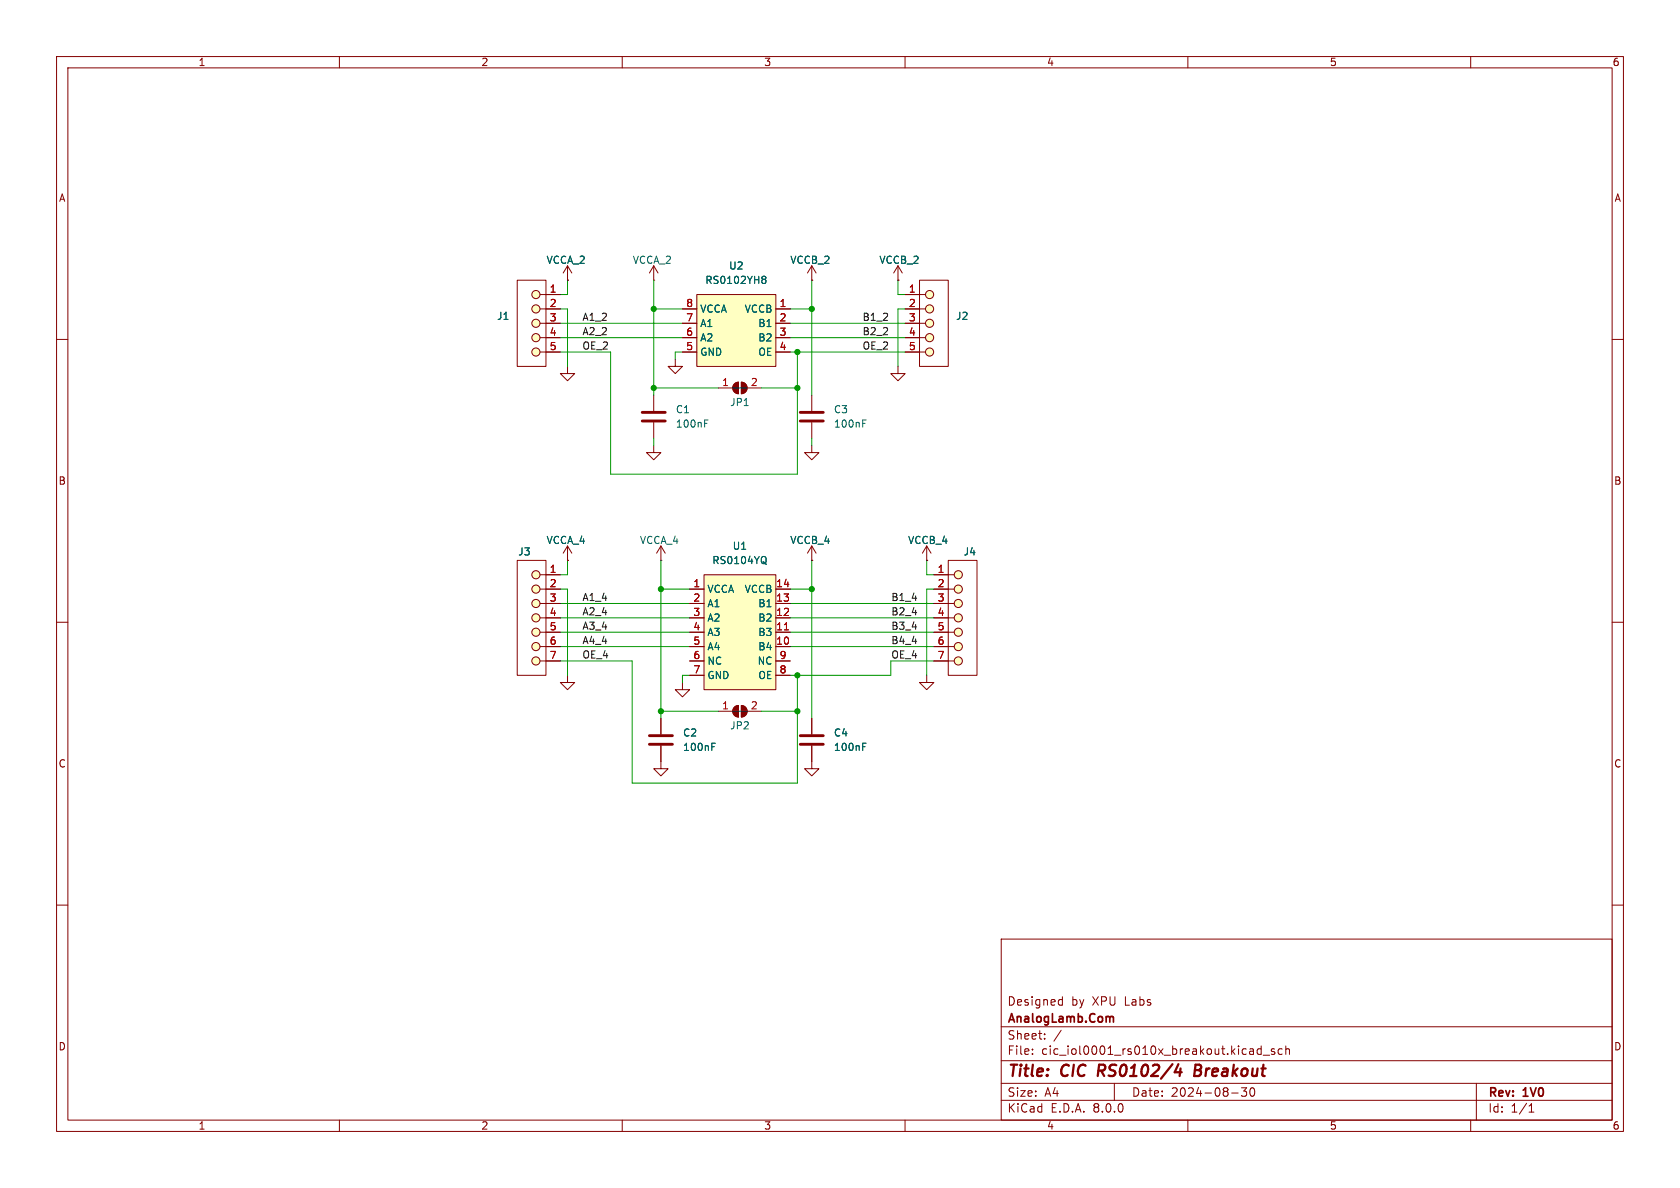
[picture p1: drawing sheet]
<svg xmlns="http://www.w3.org/2000/svg" width="297mm" height="210mm" viewBox="0 0 297 210" stroke-linecap="round" stroke-linejoin="round" font-family="sans-serif">
<g fill="none" stroke="#840000" stroke-width=".18">
<path d="M10 10h277v190h-277zM12 12h273v186h-273zM60 10v2M110 10v2M160 10v2M210 10v2M260 10v2M10 60h2M285 60h2M158.7 64.8v1.2h-1.2l1.2 1.3 1.3-1.3h-1.3M91.4 99.1h5.1v20.3h-5.1zM100.3 99.1h.1"/>
<path d="M100.3 96.5l-.7 1.3M100.3 96.5v2.6M100.3 96.5l.8 1.3M116.8 99.1h.1M116.8 96.5l-.7 1.3M116.8 96.5v2.6M116.8 96.5l.8 1.3M143.5 99.1h.1M143.5 96.5l-.8 1.3M143.5 96.5v2.6M143.5 96.5l.8 1.3M163.8 99.1h.1"/>
<path d="M163.8 96.5l.8 1.3M163.8 96.5v2.6M163.8 96.5l-.7 1.3M167.6 99.1h5.1v20.3h-5.1zM10 110h2M95.5 116.8h3.6M95.5 114.3h3.6M95.5 111.8h3.6M95.5 109.2h3.6M95.5 106.7h3.6M95.5 104.1h3.6M95.5 101.6h3.6"/>
<path d="M100.3 119.4v1.3h1.3l-1.3 1.2-1.2-1.2h1.2M163.8 119.4v1.3h-1.2l1.2 1.2 1.3-1.2h-1.3M165.1 116.8h3.6M165.1 114.3h3.6M165.1 111.8h3.6M165.1 109.2h3.6M165.1 106.7h3.6M165.1 104.1h3.6M165.1 101.6h3.6M285 110h2M127 125.7h2.5M129.8 125l.8-.3v2a1.02 1.02 0 0 1-1-.6 1.02 1.02 0 0 1 .2-1.1z"/>
<path d="M131.1 124.7a1.02 1.02 0 0 1 1 1 1.02 1.02 0 0 1-1 1zM132.1 125.7h2.5M143.5 131.8v4.1h1.3l-1.3 1.3-1.3-1.3h1.3M143.5 127v2.8M10 160h2M285 160h2M177 166h108v32h-108zM187.4 176.7l.4 .1M187.8 176.2v1.5M187.8 177.6l-.4 .1M60 198v2M110 198v2"/>
<path d="M160 198v2M177 194.5h108M177 191.5h108M177 187.5h108M177 181.5h108M182.5 186.3v.1M182.5 185.5v.1M184.7 183.6v.1M184.7 182.8v.1M187.6 182.1l-1.3 2M197 191.5v3M210 198v2"/>
<path d="M217.7 193.2h1.2M219.5 192.3h.9l-.5 .6 .4 .1v.7l-.2 .1h-.4l-.2-.1M221.2 192.4l.1-.1a.81 .81 0 0 1 .6 .6 .81 .81 0 0 1-.3 .8l-.1 .1a.81 .81 0 0 1-.6-.6 .81 .81 0 0 1 .3-.8zM223 184.9v1.5M223 185.5l-.5-.1-.3 .3v.4l.2 .2h.6M223.3 186.5h1.2M225.3 185.5l-.3-.1-.3 .2 .1 .2 .5 .2v.3h-.6M226.7 185.5l-.5-.1-.2 .3v.4l.1 .2h.6M227.3 185.5l.2-.1 .4 .1 .1 .9M227.3 184.9v1.5M260 198v2M261 191.5v6.5"/>
<path d="M270.3 196.6h.9M270.3 195.5l.4-.4v1.5"/>
<circle cx="94.7" cy="101.6" r=".72"/>
<circle cx="94.7" cy="109.2" r=".72"/>
<circle cx="94.7" cy="106.7" r=".72"/>
<circle cx="94.7" cy="116.8" r=".72"/>
<circle cx="94.7" cy="111.8" r=".72"/>
<circle cx="94.7" cy="114.3" r=".72"/>
<circle cx="94.7" cy="104.1" r=".72"/>
<circle cx="169.4" cy="101.6" r=".72"/>
<circle cx="169.4" cy="114.3" r=".72"/>
<circle cx="169.4" cy="111.8" r=".72"/>
<circle cx="169.4" cy="116.8" r=".72"/>
<circle cx="169.4" cy="109.2" r=".72"/>
<circle cx="169.4" cy="104.1" r=".72"/>
<circle cx="169.4" cy="106.7" r=".72"/>
</g>
<path d="M194.3 188.2l-.2 2M207.7 189.5h1.2M208.7 188.9l-.2 1.3M211.2 189.2h.7M211.9 189.2l.3 .1M212 188.2h-.6l-.3 2 1-.1M212.1 189.1l-.2 .1" fill="none" stroke="#840000" stroke-width=".4"/>
<path d="M196.4 179.7l.4 .1v.1v.8" fill="none" stroke="#840000" stroke-width=".3"/>
<g fill="#ffffc2" stroke="#ffffc2" stroke-width=".18">
<circle cx="169.4" cy="116.8" r=".72"/>
<circle cx="169.4" cy="114.3" r=".72"/>
<circle cx="169.4" cy="111.8" r=".72"/>
<circle cx="169.4" cy="109.2" r=".72"/>
<circle cx="169.4" cy="106.7" r=".72"/>
<circle cx="169.4" cy="104.1" r=".72"/>
<circle cx="169.4" cy="101.6" r=".72"/>
<circle cx="94.7" cy="116.8" r=".72"/>
<circle cx="94.7" cy="114.3" r=".72"/>
<circle cx="94.7" cy="111.8" r=".72"/>
<circle cx="94.7" cy="109.2" r=".72"/>
<circle cx="94.7" cy="106.7" r=".72"/>
<circle cx="94.7" cy="104.1" r=".72"/>
<circle cx="94.7" cy="101.6" r=".72"/>
</g>
<path d="M141.5 131.6h4M141.5 130h4" fill="none" stroke="#840000" stroke-width=".51"/>
<path d="M152.5 132h.4M152.5 131.4h.6" fill="none" stroke="#006464" stroke-width=".18"/>
<g fill="#840000" stroke="#840000" stroke-width=".18">
<path d="M129.8 125l.8-.3v2a1.02 1.02 0 0 1-1-.6 1.02 1.02 0 0 1 .2-1.1z"/>
<path d="M131.1 124.7a1.02 1.02 0 0 1 1 1 1.02 1.02 0 0 1-1 1z"/>
</g>
<path d="M124.5 101.6h12.7v20.3h-12.7z" fill="#ffffc2"/>
<g fill="none" stroke="#840000" stroke-width=".18">
<path d="M91.4 49.5h5.1v15.3h-5.1zM95.5 59.7h3.6M95.5 57.2h3.6M95.5 54.6h3.6M95.5 52.1h3.6M100.3 49.5h.1M100.3 47l-.7 1.3M100.3 47v2.5M100.3 47l.8 1.3M115.6 49.5h.1M115.6 47l-.8 1.3M115.6 47v2.5"/>
<path d="M115.6 47l.7 1.3M95.5 62.2h3.6M100.3 64.8v1.2h1.3l-1.3 1.3-1.2-1.3h1.2M115.6 78.7v1.3h1.2l-1.2 1.3-1.3-1.3h1.3M115.6 69.9v2.7M115.6 74.7v2.8M119.4 63.5v1.3h1.2l-1.2 1.2-1.3-1.2h1.3M143.5 69.9v2.7M143.5 74.7v2.8M121.9 104.1h2.6M121.9 114.3h2.6M121.9 111.8h2.6"/>
<path d="M121.9 109.2h2.6M121.9 106.7h2.6M121.9 116.8h2.6M121.9 119.4h2.6M124.5 101.6h12.7v20.3h-12.7zM137.2 104.1h2.5M137.2 114.3h2.5M137.2 111.8h2.5M137.2 109.2h2.5M137.2 106.7h2.5M137.2 116.8h2.5M137.2 119.4h2.5"/>
<path d="M116.8 131.8v4.1h1.3l-1.3 1.3-1.2-1.3h1.2M116.8 127v2.8M120.6 120.7v1.2h1.3l-1.3 1.3-1.2-1.3h1.2"/>
<circle cx="94.7" cy="57.1" r=".72"/>
<circle cx="94.7" cy="54.6" r=".72"/>
<circle cx="94.7" cy="59.7" r=".72"/>
<circle cx="94.7" cy="52.1" r=".72"/>
<circle cx="94.7" cy="62.2" r=".72"/>
</g>
<path d="M138.7 111.3h.7" fill="none" stroke="#a90000" stroke-width=".18"/>
<path d="M124.6 74.8h.4M124.6 74.2h.6M152.5 74.8h.4M152.5 74.2h.6M135.3 98.4a.9 .9 0 0 1 0 1.2l.2 .2M125.8 132h.5M125.8 131.4h.6" fill="none" stroke="#006464" stroke-width=".18"/>
<path d="M113.5 74.4h4.1M113.5 72.9h4.1M141.5 74.4h4M141.5 72.9h4M114.8 131.6h4.1M114.8 130h4.1" fill="none" stroke="#840000" stroke-width=".51"/>
<g fill="#ffffc2" stroke="#ffffc2" stroke-width=".18">
<circle cx="94.7" cy="62.2" r=".72"/>
<circle cx="94.7" cy="59.7" r=".72"/>
<circle cx="94.7" cy="57.1" r=".72"/>
<circle cx="94.7" cy="54.6" r=".72"/>
<circle cx="94.7" cy="52.1" r=".72"/>
</g>
<path d="M123.2 52.1h14v12.7h-14z" fill="#ffffc2"/>
<g fill="none" stroke="#840000" stroke-width=".18">
<path d="M96.5 54.6h2.6M96.5 57.2h2.6M96.5 59.7h2.6M96.5 52.1h2.6M100.3 49.5h.1M120.6 54.6h2.6M120.6 57.2h2.6M120.6 59.7h2.6M123.2 52.1h14v12.7h-14zM137.2 54.6h2.5M137.2 57.2h2.5M137.2 59.7h2.5"/>
<path d="M143.5 49.5h.1M143.5 47l-.8 1.3M143.5 47v2.5M143.5 47l.8 1.3M158.7 49.5h.1M158.7 47l.8 1.3M158.7 47v2.5M158.7 47l-.7 1.3M160 54.6h3.6M160 57.2h3.6M160 59.7h3.6M160 52.1h3.6"/>
<path d="M162.6 49.5h5v15.3h-5zM96.5 62.2h2.6M120.6 62.2h2.6M127 68.6h2.5M129.8 67.9l.8-.3v2a1.02 1.02 0 0 1-1-.6 1.02 1.02 0 0 1 .2-1.1zM131.1 67.6a1.02 1.02 0 0 1 1 1 1.02 1.02 0 0 1-1 1zM132.1 68.6h2.5M137.2 62.2h2.5M143.5 78.7v1.3h1.3l-1.3 1.3-1.3-1.3h1.3M160 62.2h3.6M100.3 99.1h.1M143.5 99.1h.1"/>
<path d="M163.8 99.1h.1M96.5 101.6h2.6M96.5 104.1h2.6M96.5 106.7h2.6M96.5 109.2h2.6M96.5 111.8h2.6M96.5 114.3h2.6M96.5 116.8h2.6M121.9 104.1h2.6M121.9 106.7h2.6M121.9 109.2h2.6M121.9 111.8h2.6"/>
<path d="M121.9 114.3h2.6M121.9 116.8h2.6M121.9 119.4h2.6M137.2 104.1h2.5M137.2 106.7h2.5M137.2 109.2h2.5M137.2 111.8h2.5M137.2 114.3h2.5M137.2 116.8h2.5M137.2 119.4h2.5M165.1 101.6h2.5M165.1 104.1h2.5"/>
<path d="M165.1 106.7h2.5M165.1 109.2h2.5M165.1 111.8h2.5M165.1 114.3h2.5M165.1 116.8h2.5M116.8 127v2.8M116.8 131.8v2.8M143.5 127v2.8M143.5 131.8v2.8"/>
<circle cx="164.3" cy="52.1" r=".72"/>
<circle cx="164.3" cy="59.7" r=".72"/>
<circle cx="164.3" cy="57.1" r=".72"/>
<circle cx="164.3" cy="54.6" r=".72"/>
<circle cx="164.3" cy="62.2" r=".72"/>
</g>
<path d="M134.9 48.8h.3l.2 .3-.2 .3M134.9 49.4h.3M135.2 49.4l.2 .2v.3l-.1 .1-.4 .1M135.3 98.4a.9 .9 0 0 1 0 1.2l.2 .2M125.8 132h.5M125.8 131.4h.6M152.5 132h.4M152.5 131.4h.6" fill="none" stroke="#006464" stroke-width=".18"/>
<g fill="#ffffc2" stroke="#ffffc2" stroke-width=".18">
<circle cx="164.3" cy="62.2" r=".72"/>
<circle cx="164.3" cy="59.7" r=".72"/>
<circle cx="164.3" cy="57.1" r=".72"/>
<circle cx="164.3" cy="54.6" r=".72"/>
<circle cx="164.3" cy="52.1" r=".72"/>
</g>
<g fill="#840000" stroke="#840000" stroke-width=".18">
<path d="M129.8 67.9l.8-.3v2a1.02 1.02 0 0 1-1-.6 1.02 1.02 0 0 1 .2-1.1z"/>
<path d="M131.1 67.6a1.02 1.02 0 0 1 1 1 1.02 1.02 0 0 1-1 1z"/>
</g>
<path d="M129.5 68.6h2.6M129.5 125.7h2.6" fill="none" stroke="#0000c2" stroke-width=".18"/>
<g fill="none" stroke="#009600" stroke-width=".18">
<path d="M99.1 54.6h1.2v10.2M99.1 57.2h21.5M99.1 59.7h21.5M100.3 49.5v2.6h-1.2M115.6 54.6h5M115.6 49.5v20.4M139.7 54.6h3.8M139.7 57.2h20.3M139.7 59.7h20.3M143.5 49.5v20.4M158.7 49.5v2.6h1.3M160 54.6h-1.3v10.2"/>
<path d="M99.1 62.2h8.8v21.6h33.1v-21.6M115.6 77.5v1.2M115.6 68.6h11.4M120.6 62.2h-1.2v1.3M134.6 68.6h6.4M139.7 62.2h20.3M143.5 77.5v1.2M100.3 99.1v2.5h-1.2M116.8 99.1v27.9M143.5 99.1v27.9M163.8 99.1v2.5h1.3M99.1 116.8h12.7v21.6h29.2v-19"/>
<path d="M99.1 104.1h1.2v15.3M99.1 111.8h22.8M99.1 109.2h22.8M99.1 114.3h22.8M99.1 106.7h22.8M116.8 104.1h5.1M121.9 119.4h-1.3v1.3M139.7 104.1h3.8M139.7 111.8h25.4M139.7 109.2h25.4M139.7 114.3h25.4M139.7 106.7h25.4"/>
<path d="M165.1 104.1h-1.3v15.3M165.1 116.8h-7.6v2.6h-17.8M116.8 125.7h10.2M134.6 125.7h6.4"/>
</g>
<path d="M138.7 111.3h.7" fill="none" stroke="#a90000" stroke-width=".18"/>
<g fill="#009600" stroke="#009600" stroke-width=".18">
<circle cx="141" cy="68.6" r=".46"/>
<circle cx="141" cy="62.2" r=".46"/>
<circle cx="143.5" cy="54.6" r=".46"/>
<circle cx="143.5" cy="104.1" r=".46"/>
<circle cx="141" cy="125.7" r=".46"/>
<circle cx="141" cy="119.4" r=".46"/>
<circle cx="116.8" cy="104.1" r=".46"/>
<circle cx="116.8" cy="125.7" r=".46"/>
<circle cx="115.6" cy="54.6" r=".46"/>
<circle cx="115.6" cy="68.6" r=".46"/>
</g>
<g font-size="2.8" fill="#840000">
<text x="178" y="190.9">Title:</text>
<text x="187.7" y="190.9">CIC</text>
<text x="194.9" y="190.9">RS0102/4</text>
<text x="212.8" y="190.9">Breakout</text>
</g>
<g font-size="2.1" fill="#840000">
<text x="178" y="178">Designed</text>
<text x="189.4" y="178">by</text>
<text x="193.2" y="178">XPU</text>
<text x="199" y="178">Labs</text>
<text x="178" y="184">Sheet:</text>
<text x="178" y="181.2">AnalogLamb.Com</text>
<text x="178" y="186.7">File:</text>
<text x="184.1" y="186.7">cic_iol0001_rs010x_breakout.kicad_sch</text>
<text x="178" y="196.9">KiCad</text>
<text x="178" y="194.1">Size:</text>
<text x="184.7" y="194.1">A4</text>
<text x="185.7" y="196.9">E.D.A.</text>
<text x="193.3" y="196.9">8.0.0</text>
<text x="200" y="194.1">Date:</text>
<text x="207" y="194.1">2024-08-30</text>
<text x="263" y="194.3">Rev:</text>
<text x="263" y="196.9">Id:</text>
<text x="267.1" y="196.9">1/1</text>
<text x="269.4" y="194.3">1V0</text>
</g>
<g font-size="1.8" fill="#840000">
<text x="35" y="11.9">1</text>
<text x="85" y="11.9">2</text>
<text x="135" y="11.9">3</text>
<text x="185" y="11.9">4</text>
<text x="235" y="11.9">5</text>
<text x="285" y="11.9">6</text>
<text x="10.3" y="35.9">A</text>
<text x="285.3" y="35.9">A</text>
<text x="10.3" y="85.9">B</text>
<text x="285.3" y="85.9">B</text>
<text x="10.3" y="135.9">C</text>
<text x="285.3" y="135.9">C</text>
<text x="10.3" y="185.9">D</text>
<text x="285.3" y="185.9">D</text>
<text x="35" y="199.9">1</text>
<text x="85" y="199.9">2</text>
<text x="135" y="199.9">3</text>
<text x="185" y="199.9">4</text>
<text x="235" y="199.9">5</text>
<text x="285" y="199.9">6</text>
</g>
<g font-size="1.8" fill="#006464">
<text x="96.5" y="46.8">VCCA_2</text>
<text x="111.8" y="46.8">VCCA_2</text>
<text x="128.8" y="47.9">U2</text>
<text x="139.6" y="46.8">VCCB_2</text>
<text x="155.4" y="46.8">VCCB_2</text>
<text x="124.6" y="50.4">RS0102YH8</text>
<text x="87.8" y="56.7">J1</text>
<text x="123.7" y="58">A1</text>
<text x="123.7" y="55.5">VCCA</text>
<text x="131.6" y="55.5">VCCB</text>
<text x="134" y="58">B1</text>
<text x="168.9" y="56.7">J2</text>
<text x="123.7" y="63.1">GND</text>
<text x="123.7" y="60.6">A2</text>
<text x="134" y="60.6">B2</text>
<text x="134" y="63.1">OE</text>
<text x="129" y="72">JP1</text>
<text x="119.4" y="73.3">C1</text>
<text x="119.4" y="75.8">100nF</text>
<text x="147.3" y="73.3">C3</text>
<text x="147.3" y="75.8">100nF</text>
<text x="91.5" y="98.4">J3</text>
<text x="96.5" y="96.4">VCCA_4</text>
<text x="113" y="96.4">VCCA_4</text>
<text x="125.8" y="99.9">RS0104YQ</text>
<text x="129.4" y="97.4">U1</text>
<text x="139.6" y="96.4">VCCB_4</text>
<text x="160.4" y="96.4">VCCB_4</text>
<text x="170.3" y="98.4">J4</text>
<text x="125" y="105">VCCA</text>
<text x="125" y="107.5">A1</text>
<text x="131.6" y="105">VCCB</text>
<text x="134" y="107.5">B1</text>
<text x="125" y="110.1">A2</text>
<text x="125" y="112.6">A3</text>
<text x="134" y="112.6">B3</text>
<text x="134" y="110.1">B2</text>
<text x="125" y="115.2">A4</text>
<text x="125" y="117.7">NC</text>
<text x="133.8" y="117.7">NC</text>
<text x="134" y="115.2">B4</text>
<text x="125" y="120.2">GND</text>
<text x="134" y="120.2">OE</text>
<text x="120.7" y="130.4">C2</text>
<text x="129" y="129.1">JP2</text>
<text x="147.3" y="130.4">C4</text>
<text x="120.7" y="132.9">100nF</text>
<text x="147.3" y="132.9">100nF</text>
</g>
<g font-size="1.8" fill="#a90000">
<text x="97.1" y="51.8">1</text>
<text x="160.6" y="51.8">1</text>
<text x="97.1" y="54.4">2</text>
<text x="97.1" y="56.9">3</text>
<text x="97.1" y="59.4">4</text>
<text x="121.2" y="59.4">6</text>
<text x="121.2" y="56.9">7</text>
<text x="121.2" y="54.4">8</text>
<text x="137.7" y="54.4">1</text>
<text x="137.7" y="56.9">2</text>
<text x="137.7" y="59.4">3</text>
<text x="160.6" y="54.4">2</text>
<text x="160.6" y="56.9">3</text>
<text x="160.6" y="59.4">4</text>
<text x="97.1" y="62">5</text>
<text x="121.2" y="62">5</text>
<text x="137.7" y="62">4</text>
<text x="160.6" y="62">5</text>
<text x="127.6" y="68.3">1</text>
<text x="132.6" y="68.3">2</text>
<text x="97.1" y="101.3">1</text>
<text x="165.7" y="101.3">1</text>
<text x="97.1" y="103.9">2</text>
<text x="97.1" y="106.4">3</text>
<text x="122.5" y="103.9">1</text>
<text x="122.5" y="106.4">2</text>
<text x="137.1" y="106.4">13</text>
<text x="137.1" y="103.9">14</text>
<text x="165.7" y="103.9">2</text>
<text x="165.7" y="106.4">3</text>
<text x="97.1" y="109">4</text>
<text x="97.1" y="111.5">5</text>
<text x="122.5" y="109">3</text>
<text x="122.5" y="111.5">4</text>
<text x="137.1" y="111.5">11</text>
<text x="137.1" y="109">12</text>
<text x="165.7" y="109">4</text>
<text x="165.7" y="111.5">5</text>
<text x="97.1" y="114">6</text>
<text x="97.1" y="116.6">7</text>
<text x="122.5" y="114">5</text>
<text x="122.5" y="116.6">6</text>
<text x="122.5" y="119.1">7</text>
<text x="137.1" y="114">10</text>
<text x="137.7" y="119.1">8</text>
<text x="137.7" y="116.6">9</text>
<text x="165.7" y="114">6</text>
<text x="165.7" y="116.6">7</text>
<text x="127.6" y="125.5">1</text>
<text x="132.6" y="125.5">2</text>
</g>
<g font-size="1.8" fill="#0f0f0f">
<text x="102.9" y="56.8">A1_2</text>
<text x="102.9" y="59.3">A2_2</text>
<text x="152.4" y="56.8">B1_2</text>
<text x="152.4" y="59.3">B2_2</text>
<text x="102.9" y="61.9">OE_2</text>
<text x="152.4" y="61.9">OE_2</text>
<text x="102.9" y="106.3">A1_4</text>
<text x="157.5" y="106.3">B1_4</text>
<text x="102.9" y="111.4">A3_4</text>
<text x="102.9" y="108.9">A2_4</text>
<text x="102.9" y="114">A4_4</text>
<text x="157.5" y="108.9">B2_4</text>
<text x="157.5" y="114">B4_4</text>
<text x="157.5" y="111.4">B3_4</text>
<text x="102.9" y="116.5">OE_4</text>
<text x="157.5" y="116.5">OE_4</text>
</g>
</svg>
